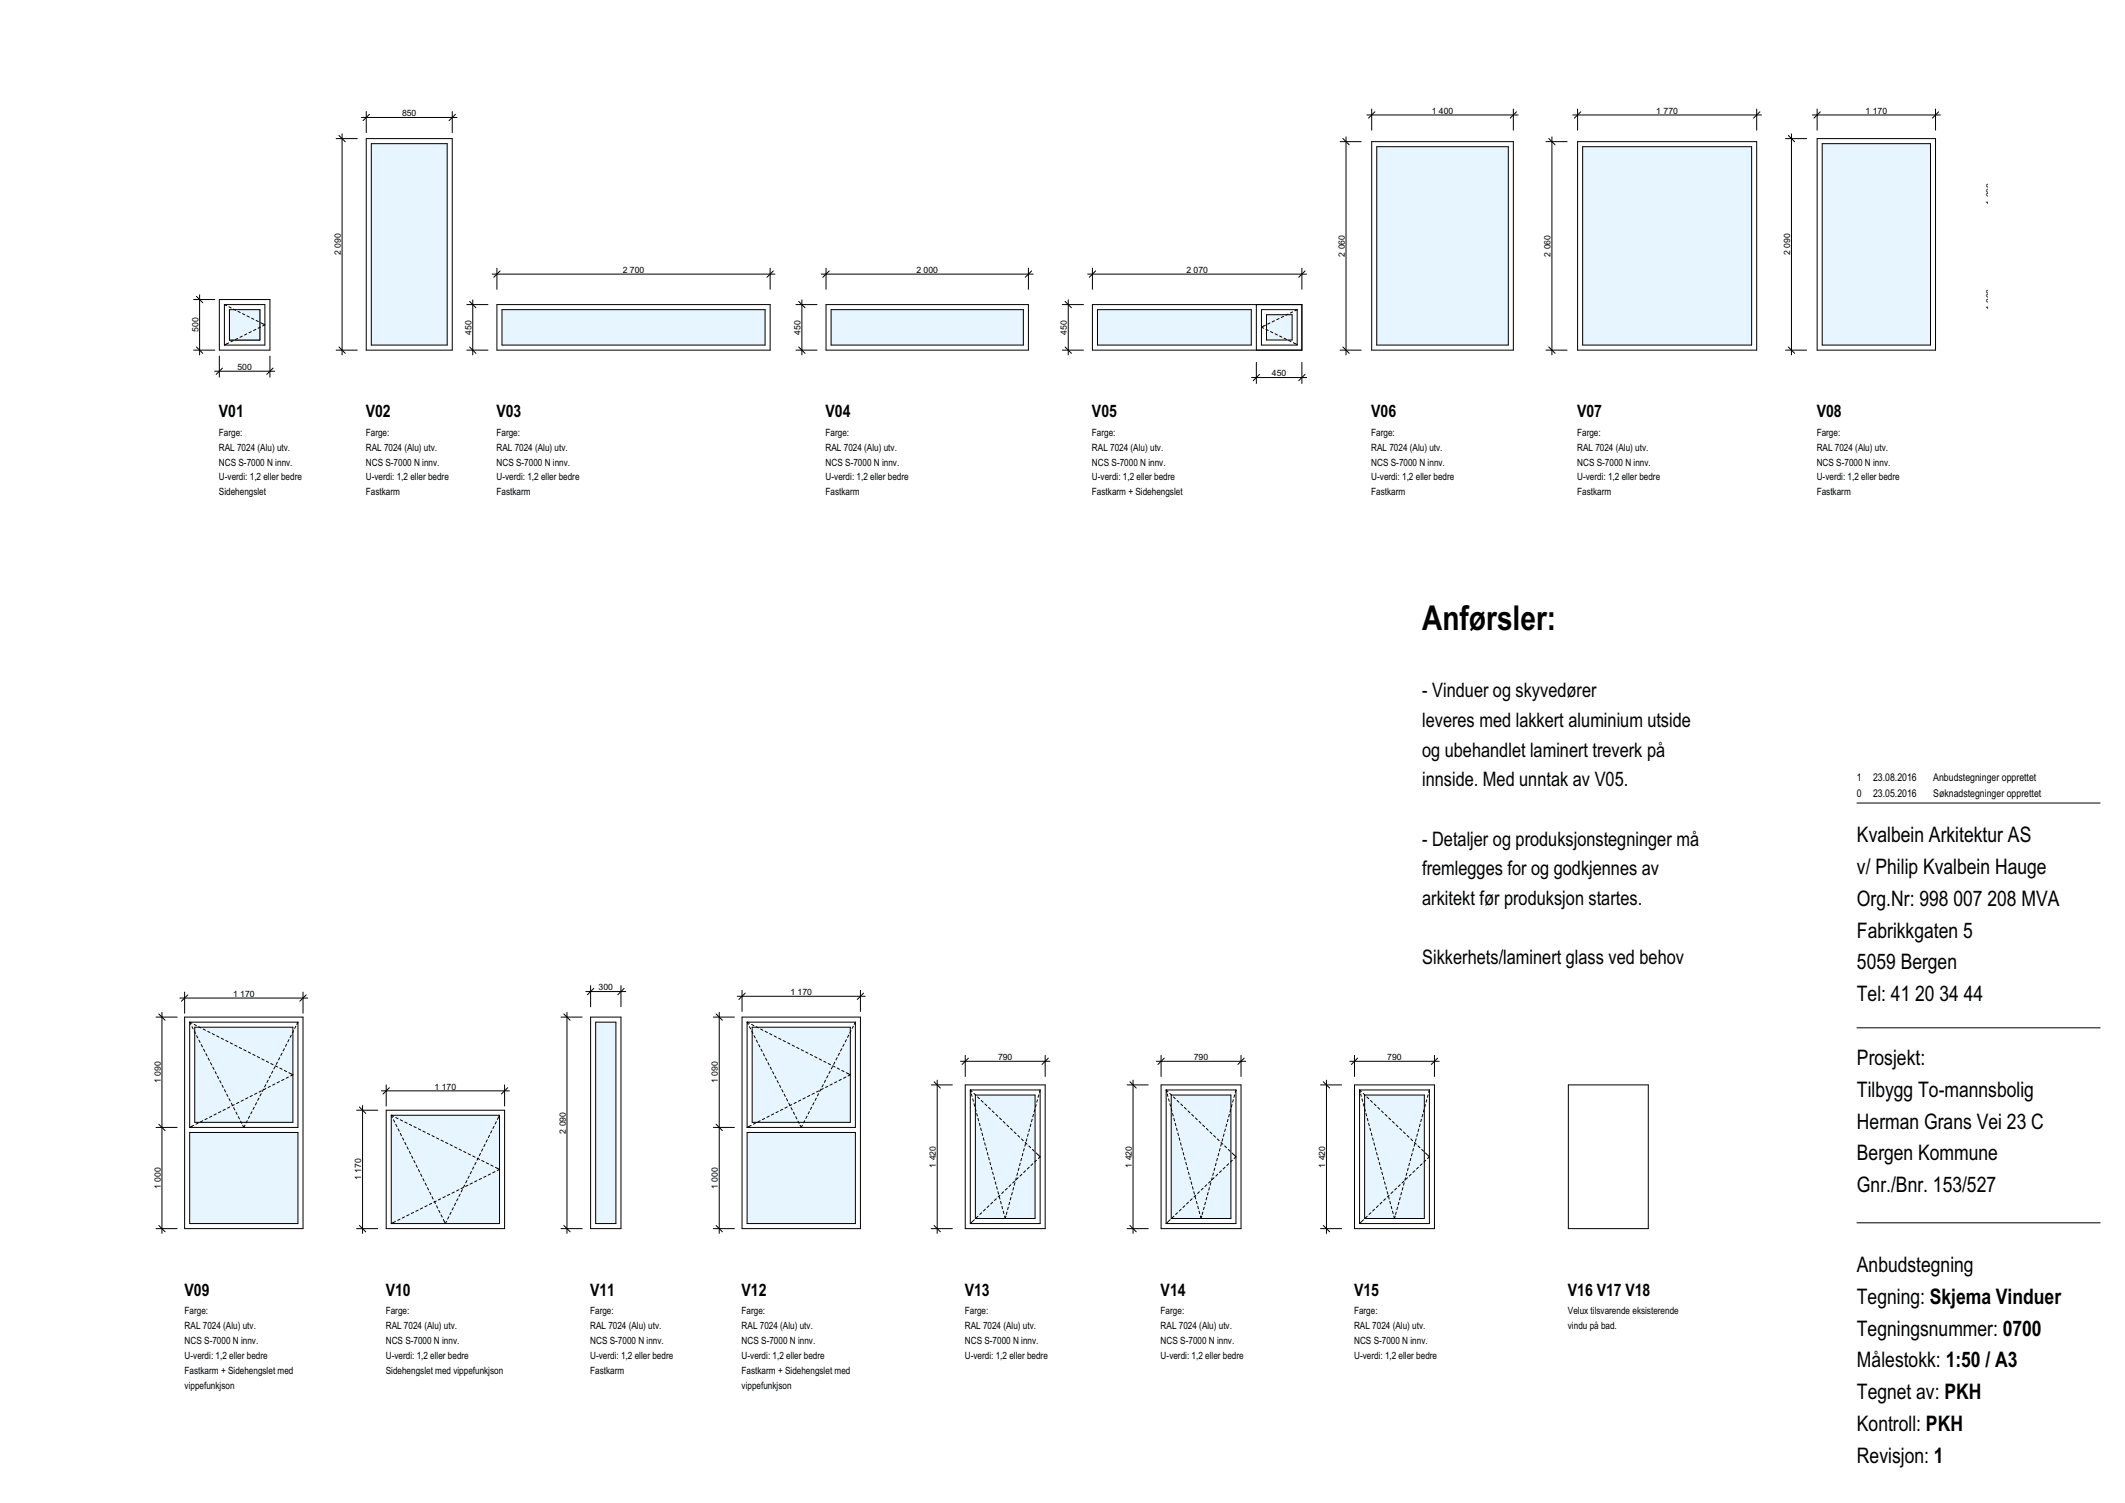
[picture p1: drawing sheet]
<svg xmlns="http://www.w3.org/2000/svg" width="420mm" height="297mm" viewBox="0 0 420 297" stroke-linecap="round" stroke-linejoin="round" font-family="sans-serif">
<path d="M72.4 27.4h17v41.8h-17zM43.4 59.2h10v10h-10zM367 158.7h48.1M367 203.1h48.1M367 241.6h48.1" fill="none" stroke="#000" stroke-width=".2"/>
<path d="M73.4 28.4h15v39.8h-15z" fill-rule="evenodd" fill="#e6f5ff"/>
<path d="M73.4 28.4h15v39.8h-15zM44.4 60.2h8v8h-8zM45.4 61.2h6v6h-6z" fill="none" stroke="#000" stroke-width=".2"/>
<path d="M45.4 61.2h6v6h-6z" fill-rule="evenodd" fill="#e6f5ff"/>
<path d="M45.4 61.2h6v6h-6zM98.2 60.2h54v9h-54z" fill="none" stroke="#000" stroke-width=".2"/>
<path d="M99.2 61.2h52v7h-52z" fill-rule="evenodd" fill="#e6f5ff"/>
<path d="M99.2 61.2h52v7h-52zM163.3 60.2h40v9h-40z" fill="none" stroke="#000" stroke-width=".2"/>
<path d="M164.3 61.2h38v7h-38z" fill-rule="evenodd" fill="#e6f5ff"/>
<path d="M164.3 61.2h38v7h-38zM215.9 60.2h41.4v9h-41.4z" fill="none" stroke="#000" stroke-width=".2"/>
<path d="M216.9 61.2h30.4v7h-30.4z" fill-rule="evenodd" fill="#e6f5ff"/>
<path d="M216.9 61.2h30.4v7h-30.4zM248.3 60.2h9v9h-9zM249.3 61.2h7.1v7h-7.1z" fill="none" stroke="#000" stroke-width=".2"/>
<path d="M250.3 62.2h5.1v5h-5.1z" fill-rule="evenodd" fill="#e6f5ff"/>
<path d="M271.1 28h28v41.2h-28zM250.3 62.2h5.1v5h-5.1z" fill="none" stroke="#000" stroke-width=".2"/>
<path d="M272.1 29h26v39.2h-26z" fill-rule="evenodd" fill="#e6f5ff"/>
<path d="M272.1 29h26v39.2h-26zM311.8 28h35.4v41.2h-35.4z" fill="none" stroke="#000" stroke-width=".2"/>
<path d="M312.8 29h33.4v39.2h-33.4z" fill-rule="evenodd" fill="#e6f5ff"/>
<path d="M312.8 29h33.4v39.2h-33.4zM359.2 27.4h23.4v41.8h-23.4z" fill="none" stroke="#000" stroke-width=".2"/>
<path d="M360.2 28.4h21.4v39.8h-21.4z" fill-rule="evenodd" fill="#e6f5ff"/>
<g fill="none" stroke="#000" stroke-width=".2">
<path d="M66.4 27.4h4.2M67 26.8l1.2 1.2M67.6 26.5v43.6M71.4 23.2h18.9M72.4 22v4.2M73 22.6l-1.2 1.2M89.4 22v4.2M90 22.6l-1.2 1.2M264.9 28h4.1M265.4 27.4l1.3 1.2M266 27.1v43M270.2 22.7h29.8"/>
<path d="M271.1 21.5v4.2M271.7 22.1l-1.2 1.2M299.1 21.5v4.2M299.7 22.1l-1.2 1.2M305.6 28h4.1M306.1 27.4l1.3 1.2M306.7 27.1v43M310.9 22.7h37.2M311.8 21.5v4.2M312.4 22.1l-1.2 1.2M347.2 21.5v4.2M347.8 22.1l-1.2 1.2"/>
<path d="M352.9 27.4h4.2M353.5 26.8l1.2 1.2M354.1 26.5v43.6M358.2 22.7h25.3M359.2 21.5v4.2M359.8 22.1l-1.3 1.2M360.2 28.4h21.4v39.8h-21.4zM382.6 21.5v4.2M383.2 22.1l-1.3 1.2M38.3 59.2h4.2M38.8 58.6l1.3 1.2M39.5 58.3v11.8"/>
<path d="M92.8 59.6l1.3 1.2M93.4 59.3v10.8M97.3 54.2h55.9M98.2 53v4.2M98.8 53.5l-1.2 1.3M152.2 53v4.2M152.8 53.5l-1.2 1.3M157.9 59.6l1.2 1.2M158.5 59.3v10.8M162.3 54.2h41.9M163.3 53v4.2M163.9 53.5l-1.3 1.3"/>
<path d="M203.3 53v4.2M203.9 53.5l-1.3 1.3M210.5 59.6l1.3 1.2M211.1 59.3v10.8M215 54.2h43.3M215.9 53v4.2M216.5 53.5l-1.2 1.3M257.3 53v4.2M257.9 53.5l-1.2 1.3M38.3 69.2h4.2M38.8 68.6l1.3 1.2M42.4 73.4h11.9"/>
<path d="M43.4 70.4v4.1M44 72.7l-1.3 1.3M44.4 60.2l.4 .2M45.2 67.8l-.8 .4M45.2 60.6l.5 .3M46.1 67.3l-.5 .2M46.1 61.1l.5 .2M47 66.9l-.5 .2M47 61.5l.5 .3M47.9 66.4l-.5 .2M47.9 62l.5 .2M48.8 66l-.5 .2"/>
<path d="M48.8 62.4l.5 .2M49.7 65.5l-.5 .3M49.7 62.9l.5 .2M50.6 65.1l-.5 .2M50.6 63.3l.5 .2M51.5 64.6l-.5 .3M51.5 63.8l.9 .4-.5 .2M53.4 70.4v4.1M54 72.7l-1.3 1.3M66.4 69.2h4.2M67 68.6l1.2 1.2M92.3 69.2h4.1"/>
<path d="M92.3 60.2h4.1M92.8 68.6l1.3 1.2M157.3 69.2h4.2M157.3 60.2h4.2M157.9 68.6l1.2 1.2M210 69.2h4.1M210 60.2h4.1M210.5 68.6l1.3 1.2M247.4 74.6h10.9M248.3 71.6v4.2M248.9 74l-1.2 1.2M250.1 64.3l-.8 .3 .5 .3"/>
<path d="M250.2 65.1l.5 .2M251 63.8l-.5 .2M251.1 65.5l.5 .2M251.9 63.4l-.5 .2M252 66l.5 .2M252.8 63l-.5 .2M252.9 66.4l.5 .2M253.7 62.5l-.5 .2M253.8 66.8l.5 .3M254.6 62.1l-.5 .2M254.7 67.3l.5 .2M255.5 61.6l-.5 .3"/>
<path d="M255.6 67.7l.8 .4M256.4 61.2l-.5 .2M257.3 71.6v4.2M257.9 74l-1.2 1.2M264.9 69.2h4.1M265.4 68.6l1.3 1.2M305.6 69.2h4.1M306.1 68.6l1.3 1.2M352.9 69.2h4.2M353.5 68.6l1.2 1.2M36.5 201h23.4v41.8h-23.4z"/>
</g>
<path d="M37.5 223.8h21.4v18h-21.4z" fill-rule="evenodd" fill="#e6f5ff"/>
<path d="M37.5 202h21.4v20.8h-21.4zM37.5 223.8h21.4v18h-21.4z" fill="none" stroke="#000" stroke-width=".2"/>
<path d="M38.5 203h19.4v18.8h-19.4z" fill-rule="evenodd" fill="#e6f5ff"/>
<path d="M38.5 203h19.4v18.8h-19.4zM76.3 219.4h23.4v23.4h-23.4z" fill="none" stroke="#000" stroke-width=".2"/>
<path d="M77.3 220.4h21.4v21.4h-21.4z" fill-rule="evenodd" fill="#e6f5ff"/>
<path d="M116.7 201h6v41.8h-6zM77.3 220.4h21.4v21.4h-21.4z" fill="none" stroke="#000" stroke-width=".2"/>
<path d="M117.7 202h4v39.8h-4z" fill-rule="evenodd" fill="#e6f5ff"/>
<path d="M117.7 202h4v39.8h-4zM146.7 201h23.4v41.8h-23.4z" fill="none" stroke="#000" stroke-width=".2"/>
<path d="M147.7 223.8h21.4v18h-21.4z" fill-rule="evenodd" fill="#e6f5ff"/>
<path d="M147.7 202h21.4v20.8h-21.4zM147.7 223.8h21.4v18h-21.4z" fill="none" stroke="#000" stroke-width=".2"/>
<path d="M148.7 203h19.4v18.8h-19.4z" fill-rule="evenodd" fill="#e6f5ff"/>
<path d="M148.7 203h19.4v18.8h-19.4zM190.8 214.4h15.8v28.4h-15.8zM191.8 215.4h13.8v26.4h-13.8z" fill="none" stroke="#000" stroke-width=".2"/>
<path d="M192.8 216.4h11.8v24.4h-11.8z" fill-rule="evenodd" fill="#e6f5ff"/>
<path d="M192.8 216.4h11.8v24.4h-11.8zM229.5 214.4h15.8v28.4h-15.8zM230.5 215.4h13.8v26.4h-13.8z" fill="none" stroke="#000" stroke-width=".2"/>
<path d="M231.5 216.4h11.8v24.4h-11.8z" fill-rule="evenodd" fill="#e6f5ff"/>
<path d="M231.5 216.4h11.8v24.4h-11.8zM267.7 214.4h15.8v28.4h-15.8zM268.7 215.4h13.8v26.4h-13.8z" fill="none" stroke="#000" stroke-width=".2"/>
<path d="M269.7 216.4h11.8v24.4h-11.8z" fill-rule="evenodd" fill="#e6f5ff"/>
<g fill="none" stroke="#000" stroke-width=".2">
<path d="M35.6 197.2h25.2M36.5 196v4.2M37.1 196.6l-1.2 1.2M59.9 196v4.2M60.5 196.6l-1.2 1.2M115.8 195.9h7.9M116.7 194.8v4.1M117.4 195.3l-1.3 1.3M122.7 194.8v4.1M123.4 195.3l-1.3 1.3M145.7 196.9h25.3M146.7 195.7v4.2"/>
<path d="M147.3 196.2l-1.3 1.3M170.1 195.7v4.2M170.7 196.2l-1.3 1.3M30.8 201h4.2M31.4 200.4l1.2 1.2M32 200v43.7M37.9 202.2l-.4-.2 .2 .4M37.9 202.9l.3 .4M38.4 202.4l.4 .3M38.4 203.8l.2 .4M38.9 204.7l.2 .4M39.3 202.9l.4 .2"/>
<path d="M39.3 205.5l.2 .5M39.8 206.4l.2 .5M40.2 203.3l.4 .3M40.2 207.3l.3 .5M40.7 208.2l.2 .5M41.1 203.8l.4 .2M41.1 209.1l.3 .4M41.6 210l.2 .4M41.9 204.3l.5 .2M42.1 210.9l.2 .4M42.5 211.8l.3 .4M42.8 204.7l.5 .2"/>
<path d="M43 212.7l.2 .4M43.4 213.5l.3 .5M43.6 219.7l-.4 .2M43.7 205.2l.5 .2M43.9 214.4l.2 .5M44.4 215.3l.2 .5M44.5 219.2l-.4 .2M44.6 205.6l.5 .2M44.8 216.2l.2 .5M45.3 217.1l.2 .4M45.4 218.7l-.4 .3M45.5 206.1l.5 .2"/>
<path d="M45.7 218l.3 .4M46.2 218.9l.2 .4M46.3 218.3l-.4 .2M46.4 206.5l.4 .3M46.6 219.8l.3 .4M47.2 217.8l-.4 .3M47.3 207l.4 .2M48.1 217.4l-.5 .2M48.2 207.4l.4 .3M49 216.9l-.5 .3M49.1 207.9l.4 .2M49.8 219.7l-.2 .4"/>
<path d="M49.9 216.5l-.5 .2M50 208.3l.4 .3M50.2 218.8l-.2 .4M50.7 217.9l-.2 .4M50.8 216l-.5 .2M50.9 208.8l.4 .2M51.2 217l-.3 .4M51.6 216.1l-.2 .5M51.7 215.6l-.5 .2M51.7 209.3l.5 .2M52.1 215.2l-.3 .5M52.5 214.3l-.2 .5"/>
<path d="M52.5 215.1l-.4 .2M52.6 209.7l.5 .2M53 213.4l-.2 .5M53.4 214.7l-.4 .2M53.5 212.6l-.3 .4M53.5 210.2l.5 .2M53.9 211.7l-.2 .4M54.3 214.2l-.4 .2M54.4 210.8l-.3 .4M54.4 210.6l.5 .2M54.8 209.9l-.2 .4M55.2 213.7l-.4 .3"/>
<path d="M55.3 209l-.2 .4M55.3 211.1l.5 .2M55.7 208.1l-.2 .5M56.1 213.3l-.4 .2M56.2 207.2l-.2 .5M56.2 211.5l.4 .2M56.7 206.3l-.3 .5M57 212.8l-.4 .3M57.1 212l.8 .4-.5 .2M57.1 205.4l-.2 .5M57.6 204.6l-.3 .4M58 203.7l-.2 .4"/>
<path d="M58.5 202.8l-.2 .4M58.9 202l-.2 .4M70.5 219.4h4.2M71 218.8l1.3 1.2M71.7 218.4v25.3M75.4 215.6h25.3M76.3 214.4v4.2M77 214.9l-1.3 1.3M99.7 214.4v4.2M100.4 214.9l-1.3 1.3M110.9 201h4.2M111.4 200.4l1.3 1.2"/>
<path d="M112.1 200v43.7M141 201h4.2M141.5 200.4l1.3 1.2M142.2 200v43.7M148.1 202.2l-.4-.2 .2 .4M148.1 202.9l.2 .4M148.6 202.4l.4 .3M148.6 203.8l.2 .4M149 204.7l.3 .4M149.4 202.9l.5 .2M149.5 205.5l.2 .5M150 206.4l.2 .5"/>
<path d="M150.3 203.3l.5 .3M150.4 207.3l.2 .5M150.9 208.2l.2 .5M151.2 203.8l.5 .2M151.3 209.1l.3 .4M151.8 210l.2 .4M152.1 204.3l.5 .2M152.2 210.9l.3 .4M152.7 211.8l.2 .4M153 204.7l.5 .2M153.2 212.7l.2 .4M153.6 213.5l.2 .5"/>
<path d="M153.8 219.7l-.4 .2M153.9 205.2l.4 .2M154.1 214.4l.2 .5M154.5 215.3l.3 .5M154.7 219.2l-.4 .2M154.8 205.6l.4 .2M155 216.2l.2 .5M155.4 217.1l.3 .4M155.6 218.7l-.5 .3M155.7 206.1l.4 .2M155.9 218l.2 .4M156.4 218.9l.2 .4"/>
<path d="M156.5 218.3l-.5 .2M156.6 206.5l.4 .3M156.8 219.8l.2 .4M157.4 217.8l-.5 .3M157.5 207l.4 .2M158.3 217.4l-.5 .2M158.4 207.4l.4 .3M159.2 216.9l-.5 .3M159.2 207.9l.5 .2M160 219.7l-.3 .4M160 216.5l-.4 .2M160.1 208.3l.5 .3"/>
<path d="M160.4 218.8l-.2 .4M160.9 217.9l-.2 .4M160.9 216l-.4 .2M161 208.8l.5 .2M161.3 217l-.2 .4M161.8 216.1l-.2 .5M161.8 215.6l-.4 .2M161.9 209.3l.5 .2M162.3 215.2l-.3 .5M162.7 214.3l-.2 .5M162.7 215.1l-.4 .2M162.8 209.7l.5 .2"/>
<path d="M163.2 213.4l-.3 .5M163.6 214.7l-.4 .2M163.6 212.6l-.2 .4M163.7 210.2l.4 .2M164.1 211.7l-.2 .4M164.5 214.2l-.4 .2M164.5 210.8l-.2 .4M164.6 210.6l.4 .2M165 209.9l-.2 .4M165.4 213.7l-.5 .3M165.5 209l-.3 .4M165.5 211.1l.4 .2"/>
<path d="M165.9 208.1l-.2 .5M166.3 213.3l-.5 .2M166.4 207.2l-.3 .5M166.4 211.5l.4 .2M166.8 206.3l-.2 .5M167.2 212.8l-.5 .3M167.3 212l.8 .4-.5 .2M167.3 205.4l-.2 .5M167.7 204.6l-.2 .4M168.2 203.7l-.2 .4M168.7 202.8l-.3 .4M169.1 202l-.3 .4"/>
<path d="M184.1 214.4h4.1M184.6 213.8l1.3 1.2M185.2 213.4v30.3M189.8 209.7h17.7M190.8 208.5v4.2M191.4 209.1l-1.2 1.2M192 216.2l.1 .5M192.1 215.7l-.3-.3 .1 .5M192.3 217.1l.1 .5M192.5 216.1l.4 .3M192.5 218.1l.1 .5M192.8 219.1l.1 .5"/>
<path d="M193.2 216.8l.4 .3M193.9 217.5l.4 .3M194.7 218.1l.3 .4M195.4 218.8l.4 .4M196.1 219.5l.4 .4M204.5 219.2l-.1 .5M204.8 218.3l-.1 .5M205.1 217.3l-.2 .5M205.3 216.3l-.1 .5M205.6 215.4l-.2 .5M206.6 208.5v4.2M207.2 209.1l-1.2 1.2"/>
<path d="M222.8 214.4h4.1M223.3 213.8l1.3 1.2M223.9 213.4v30.3M228.5 209.7h17.7M229.5 208.5v4.2M230.1 209.1l-1.2 1.2M230.7 216.2l.1 .5M230.8 215.7l-.3-.3 .1 .5M231 217.1l.1 .5M231.2 216.1l.4 .3M231.2 218.1l.2 .5M231.5 219.1l.1 .5"/>
<path d="M231.9 216.8l.4 .3M232.7 217.5l.3 .3M233.4 218.1l.3 .4M234.1 218.8l.4 .4M234.8 219.5l.4 .4M243.2 219.2l-.1 .5M243.5 218.3l-.1 .5M243.8 217.3l-.2 .5M244 216.3l-.1 .5M244.3 215.4l-.1 .5M245.3 208.5v4.2M245.9 209.1l-1.2 1.2"/>
<path d="M261 214.4h4.2M261.5 213.8l1.3 1.2M262.2 213.4v30.3M266.8 209.7h17.7M267.7 208.5v4.2M268.3 209.1l-1.2 1.2M268.9 216.2l.2 .5M269.1 215.7l-.4-.3 .1 .5M269.2 217.1l.1 .5M269.4 216.1l.4 .3M269.5 218.1l.1 .5M269.7 216.4h11.8v24.4h-11.8z"/>
<path d="M269.7 219.1l.1 .5M270.2 216.8l.3 .3M270.9 217.5l.3 .3M271.6 218.1l.4 .4M272.3 218.8l.4 .4M273.1 219.5l.3 .4M281.5 219.2l-.2 .5M281.7 218.3l-.1 .5M282 217.3l-.1 .5M282.3 216.3l-.2 .5M282.5 215.4l-.1 .5M283.5 208.5v4.2"/>
<path d="M284.1 209.1l-1.2 1.2M310 214.4h15.8v28.4h-15.8zM30.8 222.8h4.2M31.4 222.2l1.2 1.2M38.3 222.4l-.8 .4M39.2 221.9l-.5 .2M40.1 221.5l-.5 .2M41 221l-.5 .2M41.9 220.6l-.5 .2M42.7 220.1l-.4 .2M47.1 220.7l.2 .4M47.6 221.5l.2 .5"/>
<path d="M48 222.3l.2 .5 .2-.5M48.9 221.4l-.3 .5M49.3 220.6l-.2 .4M77.8 220.6l-.5-.2 .3 .4M77.8 221.3l.2 .4M78.2 222.2l.2 .4M78.2 220.8l.5 .3M78.7 223.1l.2 .4M79.1 224l.2 .4M79.1 221.3l.5 .2M79.6 224.9l.2 .4M80 225.8l.2 .4"/>
<path d="M80 221.7l.5 .2M80.5 226.6l.2 .5M80.9 227.5l.2 .5M80.9 222.2l.5 .2M81.4 228.4l.2 .5M81.7 239.6l-.4 .2M81.8 229.3l.2 .5M81.8 222.6l.4 .2M82.2 230.2l.3 .5M82.6 239.1l-.4 .3M82.7 231.1l.2 .5M82.7 223.1l.4 .2"/>
<path d="M83.1 232l.3 .5M83.5 238.7l-.4 .2M83.6 232.9l.2 .5M83.6 223.5l.4 .2M84 233.8l.3 .4M84.4 238.2l-.4 .3M84.5 234.7l.2 .4M84.5 224l.4 .2M84.9 235.6l.3 .4M85.3 237.8l-.4 .2M85.4 236.5l.2 .4M85.4 224.4l.4 .2"/>
<path d="M85.8 237.4l.3 .4M86.2 237.3l-.4 .3M86.3 238.3l.2 .4M86.3 224.9l.4 .2M86.7 239.2l.2 .4M87.1 236.9l-.4 .2M87.2 225.3l.4 .2M88 236.5l-.4 .2M88.1 225.8l.4 .2M88.9 236l-.5 .2M89 226.2l.4 .2M89.1 239.5l-.2 .5"/>
<path d="M89.6 238.7l-.2 .4M89.8 235.6l-.5 .2M89.9 226.6l.4 .3M90 237.8l-.2 .4M90.5 236.9l-.2 .4M90.7 235.1l-.5 .2M90.7 227.1l.5 .2M90.9 236l-.2 .4M91.4 235.1l-.2 .4M91.6 234.7l-.5 .2M91.6 227.5l.5 .3M91.8 234.2l-.2 .4"/>
<path d="M92.3 233.3l-.2 .4M92.5 234.2l-.5 .2M92.5 228l.5 .2M92.7 232.4l-.2 .4M93.2 231.5l-.3 .4M93.4 233.8l-.5 .2M93.4 228.4l.5 .3M93.6 230.6l-.2 .5M94.1 229.7l-.3 .5M94.3 233.3l-.5 .2M94.3 228.9l.5 .2M94.5 228.8l-.2 .5"/>
<path d="M95 227.9l-.3 .5M95.2 232.9l-.5 .2M95.2 229.3l.5 .3M95.4 227l-.2 .5M95.9 226.1l-.3 .5M96 232.4l-.4 .2M96.1 229.8l.5 .2M96.3 225.2l-.2 .5M96.8 224.3l-.3 .5M96.9 232l-.4 .2M97 230.2l.5 .2M97.2 223.4l-.2 .5"/>
<path d="M97.6 222.6l-.2 .4M97.8 231.5l-.4 .3M97.9 230.7l.8 .4-.4 .2M98.1 221.7l-.2 .4M98.7 220.4l-.4 .8M141 222.8h4.2M141.5 222.2l1.3 1.2M148.5 222.4l-.8 .4M149.4 221.9l-.5 .2M150.2 221.5l-.4 .2M151.1 221l-.4 .2M152 220.6l-.4 .2"/>
<path d="M152.9 220.1l-.4 .2M157.3 220.7l.2 .4M157.7 221.5l.3 .5M158.1 222.3l.3 .5 .2-.5M159 221.4l-.2 .5M159.5 220.6l-.2 .4M193 220l.2 .5M193.3 221l.1 .5M193.6 222l.1 .4M193.8 222.9l.2 .5M194 239.6l-.3 .4M194.1 223.9l.1 .5"/>
<path d="M194.4 224.9l.1 .4M194.6 225.8l.1 .5M194.7 239l-.3 .3M194.9 226.8l.1 .5M195.1 227.8l.2 .4M195.4 228.7l.1 .5M195.5 238.3l-.4 .3M195.7 229.7l.1 .5M195.9 230.7l.2 .4M196.2 237.6l-.4 .3M196.2 231.6l.1 .5M196.4 232.6l.2 .5"/>
<path d="M196.7 233.5l.1 .5M196.8 220.2l.4 .4M196.9 236.9l-.4 .3M197 234.5l.1 .5M197.2 235.5l.2 .5M197.5 236.4l.1 .5M197.6 220.9l.3 .4M197.6 236.2l-.3 .3M197.8 237.4l.1 .5M198 238.4l.2 .5M198.3 221.6l.3 .4M198.3 239.3l.1 .5"/>
<path d="M198.4 235.5l-.4 .3M199 222.3l.4 .3M199 239.5l-.1 .5M199.1 234.8l-.4 .4M199.3 238.5l-.1 .5M199.5 237.6l-.1 .5M199.7 223l.4 .3M199.8 234.1l-.4 .4M199.8 236.6l-.1 .5M200.1 235.6l-.2 .5M200.3 234.7l-.1 .5M200.4 223.7l.4 .3"/>
<path d="M200.5 233.4l-.3 .4M200.6 233.7l-.1 .5M200.9 232.8l-.2 .4M201.1 231.8l-.1 .5M201.2 224.4l.3 .3M201.2 232.7l-.3 .4M201.4 230.8l-.1 .5M201.6 229.9l-.1 .4M201.9 225.1l.4 .3M201.9 228.9l-.1 .5M202 232l-.4 .4M202.2 227.9l-.2 .5"/>
<path d="M202.4 227l-.1 .4M202.6 225.8l.4 .3M202.7 231.3l-.4 .4M202.7 226l-.1 .5M203 225l-.2 .5M203.2 224.1l-.1 .5M203.3 226.4l.4 .4M203.4 230.7l-.4 .3M203.5 223.1l-.2 .5M203.7 222.1l-.1 .5M204 221.2l-.1 .5M204.1 227.1l.3 .4"/>
<path d="M204.1 230l-.3 .3M204.3 220.2l-.2 .5M204.8 227.8l.3 .4M204.9 229.3l-.4 .3M205.2 228.2l.4 .4-.4 .3M231.8 220l.1 .5M232 221l.1 .5M232.3 222l.1 .4M232.5 222.9l.2 .5M232.7 239.6l-.3 .4M232.8 223.9l.1 .5M233.1 224.9l.1 .4"/>
<path d="M233.3 225.8l.2 .5M233.4 239l-.3 .3M233.6 226.8l.1 .5M233.8 227.8l.2 .4M234.1 228.7l.1 .5M234.2 238.3l-.4 .3M234.4 229.7l.1 .5M234.6 230.7l.2 .4M234.9 237.6l-.4 .3M234.9 231.6l.1 .5M235.2 232.6l.1 .5M235.4 233.5l.2 .5"/>
<path d="M235.5 220.2l.4 .4M235.6 236.9l-.3 .3M235.7 234.5l.1 .5M235.9 235.5l.2 .5M236.2 236.4l.1 .5M236.3 220.9l.3 .4M236.3 236.2l-.3 .3M236.5 237.4l.1 .5M236.7 238.4l.2 .5M237 221.6l.4 .4M237 239.3l.1 .5M237.1 235.5l-.4 .3"/>
<path d="M237.7 222.3l.4 .3M237.7 239.5l-.1 .5M237.8 234.8l-.4 .4M238 238.5l-.1 .5M238.3 237.6l-.2 .5M238.4 223l.4 .3M238.5 234.1l-.4 .4M238.5 236.6l-.1 .5M238.8 235.6l-.1 .5M239 234.7l-.1 .5M239.2 223.7l.3 .3M239.2 233.4l-.3 .4"/>
<path d="M239.3 233.7l-.1 .5M239.6 232.8l-.2 .4M239.8 231.8l-.1 .5M239.9 224.4l.3 .3M240 232.7l-.4 .4M240.1 230.8l-.1 .5M240.4 229.9l-.2 .4M240.6 225.1l.4 .3M240.6 228.9l-.1 .5M240.7 232l-.4 .4M240.9 227.9l-.2 .5M241.1 227l-.1 .4"/>
<path d="M241.3 225.8l.4 .3M241.4 231.3l-.4 .4M241.4 226l-.1 .5M241.7 225l-.2 .5M241.9 224.1l-.1 .5M242 226.4l.4 .4M242.1 230.7l-.3 .3M242.2 223.1l-.1 .5M242.5 222.1l-.2 .5M242.7 221.2l-.1 .5M242.8 227.1l.3 .4M242.8 230l-.3 .3"/>
<path d="M243 220.2l-.2 .5M243.5 227.8l.4 .4M243.6 229.3l-.4 .3M243.9 228.2l.4 .4-.4 .3M270 220l.1 .5M270.2 221l.2 .5M270.5 222l.1 .4M270.8 222.9l.1 .5M271 239.6l-.4 .4M271 223.9l.2 .5M271.3 224.9l.1 .4M271.6 225.8l.1 .5"/>
<path d="M271.7 239l-.4 .3M271.8 226.8l.1 .5M272.1 227.8l.1 .4M272.3 228.7l.2 .5M272.4 238.3l-.4 .3M272.6 229.7l.1 .5M272.9 230.7l.1 .4M273.1 237.6l-.3 .3M273.1 231.6l.2 .5M273.4 232.6l.1 .5M273.6 233.5l.2 .5M273.8 220.2l.3 .4"/>
<path d="M273.8 236.9l-.3 .3M273.9 234.5l.1 .5M274.2 235.5l.1 .5M274.4 236.4l.2 .5M274.5 220.9l.4 .4M274.6 236.2l-.4 .3M274.7 237.4l.1 .5M275 238.4l.1 .5M275.2 221.6l.4 .4M275.2 239.3l.2 .5M275.3 235.5l-.4 .3M275.9 222.3l.4 .3"/>
<path d="M276 239.5l-.2 .5M276 234.8l-.4 .4M276.2 238.5l-.1 .5M276.5 237.6l-.1 .5M276.7 223l.3 .3M276.7 234.1l-.3 .4M276.7 236.6l-.1 .5M277 235.6l-.1 .5M277.3 234.7l-.2 .5M277.4 223.7l.3 .3M277.5 233.4l-.4 .4M277.5 233.7l-.1 .5"/>
<path d="M277.8 232.8l-.1 .4M278.1 231.8l-.2 .5M278.1 224.4l.4 .3M278.2 232.7l-.4 .4M278.3 230.8l-.1 .5M278.6 229.9l-.1 .4M278.8 225.1l.4 .3M278.8 228.9l-.1 .5M278.9 232l-.4 .4M279.1 227.9l-.1 .5M279.4 227l-.2 .4M279.6 225.8l.3 .3"/>
<path d="M279.6 231.3l-.3 .4M279.6 226l-.1 .5M279.9 225l-.1 .5M280.2 224.1l-.2 .5M280.3 226.4l.3 .4M280.3 230.7l-.3 .3M280.4 223.1l-.1 .5M280.7 222.1l-.2 .5M280.9 221.2l-.1 .5M281 227.1l.4 .4M281.1 230l-.4 .3M281.2 220.2l-.1 .5"/>
<path d="M281.7 227.8l.4 .4M281.8 229.3l-.4 .3M282.2 228.2l.3 .4-.3 .3M30.8 242.8h4.2M31.4 242.2l1.2 1.2M70.5 242.8h4.2M71 242.2l1.3 1.2M78.2 241.4l-.9 .4M79.1 240.9l-.5 .2M79.9 240.5l-.4 .2M80.8 240l-.4 .3M87.2 240.1l.2 .4"/>
<path d="M87.6 241l.4 .8 .3-.5M88.7 240.4l-.2 .5M110.9 242.8h4.2M111.4 242.2l1.3 1.2M141 242.8h4.2M141.5 242.2l1.3 1.2M184.1 242.8h4.1M184.6 242.2l1.3 1.2M192.1 241.4l-.3 .4M192.6 241l-.4 .4M193.3 240.3l-.4 .4M198.5 240.3l.2 .5 .1-.5"/>
<path d="M222.8 242.8h4.1M223.3 242.2l1.3 1.2M230.8 241.4l-.3 .4M231.3 241l-.4 .4M232 240.3l-.4 .4M237.3 240.3l.1 .5 .1-.5M261 242.8h4.2M261.5 242.2l1.3 1.2M269.1 241.4l-.4 .4M269.5 241l-.4 .4M270.2 240.3l-.3 .4M275.5 240.3l.1 .5 .1-.5"/>
</g>
<path d="M276.1 113.1h66.2v84.6h-66.2z" fill="none" stroke="#fff" stroke-width=".2"/>
<text font-size="6.8" x="281.1" y="124.5">Anførsler:</text>
<g font-size="4.2">
<text x="367" y="166.4">Kvalbein Arkitektur AS</text>
<text x="367" y="172.7">v/ Philip Kvalbein Hauge</text>
<text x="367" y="179">Org.Nr: 998 007 208 MVA</text>
<text x="367" y="185.3">Fabrikkgaten 5</text>
<text x="367" y="191.6">5059 Bergen</text>
<text x="367" y="197.9">Tel: 41 20 34 44</text>
<text x="367" y="210.4">Prosjekt:</text>
<text x="367" y="216.7">Tilbygg To-mannsbolig</text>
<text x="367" y="223">Herman Grans Vei 23 C</text>
<text x="367" y="229.3">Bergen Kommune</text>
<text x="367" y="235.6">Gnr./Bnr. 153/527</text>
<text x="367" y="251.4">Anbudstegning</text>
<text x="367" y="257.6">Tegning: Skjema Vinduer</text>
<text x="367" y="263.9">Tegningsnummer: 0700</text>
<text x="367" y="270.2">Målestokk: 1:50 / A3</text>
<text x="367" y="276.5">Tegnet av: PKH</text>
<text x="367" y="282.8">Kontroll: PKH</text>
<text x="367" y="289.1">Revisjon: 1</text>
</g>
<g font-size="4">
<text x="281.1" y="137.8">- Vinduer og skyvedører</text>
<text x="281.1" y="143.6">leveres med lakkert aluminium utside</text>
<text x="281.1" y="149.5">og ubehandlet laminert treverk på</text>
<text x="281.1" y="155.4">innside. Med unntak av V05.</text>
<text x="281.1" y="167.1">- Detaljer og produksjonstegninger må</text>
<text x="281.1" y="173">fremlegges for og godkjennes av</text>
<text x="281.1" y="178.8">arkitekt før produksjon startes.</text>
<text x="281.1" y="190.6">Sikkerhets/laminert glass ved behov</text>
</g>
<g font-size="3.4">
<text x="43.3" y="82.4">V01</text>
<text x="72.3" y="82.4">V02</text>
<text x="98.1" y="82.4">V03</text>
<text x="163.2" y="82.4">V04</text>
<text x="215.8" y="82.4">V05</text>
<text x="271" y="82.4">V06</text>
<text x="311.7" y="82.4">V07</text>
<text x="359.1" y="82.4">V08</text>
<text x="36.5" y="256">V09</text>
<text x="76.2" y="256">V10</text>
<text x="116.6" y="256">V11</text>
<text x="146.6" y="256">V12</text>
<text x="190.7" y="256">V13</text>
<text x="229.4" y="256">V14</text>
<text x="267.6" y="256">V15</text>
<text x="309.9" y="256">V16 V17 V18</text>
</g>
<g font-size="2.1">
<text x="367" y="154.4">1</text>
<text x="370.2" y="154.4">23.08.2016</text>
<text x="382.1" y="154.4">Anbudstegninger opprettet</text>
<text x="367" y="157.5">0</text>
<text x="370.2" y="157.5">23.05.2016</text>
<text x="382.1" y="157.5">Søknadstegninger opprettet</text>
</g>
<g font-size="2">
<text x="43.3" y="86.1">Farge:</text>
<text x="43.3" y="89.1">RAL 7024 (Alu) utv.</text>
<text x="72.3" y="86.1">Farge:</text>
<text x="72.3" y="89.1">RAL 7024 (Alu) utv.</text>
<text x="98.1" y="86.1">Farge:</text>
<text x="98.1" y="89.1">RAL 7024 (Alu) utv.</text>
<text x="163.2" y="86.1">Farge:</text>
<text x="163.2" y="89.1">RAL 7024 (Alu) utv.</text>
<text x="215.8" y="86.1">Farge:</text>
<text x="215.8" y="89.1">RAL 7024 (Alu) utv.</text>
<text x="271" y="86.1">Farge:</text>
<text x="271" y="89.1">RAL 7024 (Alu) utv.</text>
<text x="311.7" y="86.1">Farge:</text>
<text x="311.7" y="89.1">RAL 7024 (Alu) utv.</text>
<text x="359.1" y="86.1">Farge:</text>
<text x="359.1" y="89.1">RAL 7024 (Alu) utv.</text>
<text x="43.3" y="92">NCS S-7000 N innv.</text>
<text x="43.3" y="94.9">U-verdi: 1,2 eller bedre</text>
<text x="72.3" y="92">NCS S-7000 N innv.</text>
<text x="72.3" y="94.9">U-verdi: 1,2 eller bedre</text>
<text x="98.1" y="92">NCS S-7000 N innv.</text>
<text x="98.1" y="94.9">U-verdi: 1,2 eller bedre</text>
<text x="163.2" y="92">NCS S-7000 N innv.</text>
<text x="163.2" y="94.9">U-verdi: 1,2 eller bedre</text>
<text x="215.8" y="92">NCS S-7000 N innv.</text>
<text x="215.8" y="94.9">U-verdi: 1,2 eller bedre</text>
<text x="271" y="92">NCS S-7000 N innv.</text>
<text x="271" y="94.9">U-verdi: 1,2 eller bedre</text>
<text x="311.7" y="92">NCS S-7000 N innv.</text>
<text x="311.7" y="94.9">U-verdi: 1,2 eller bedre</text>
<text x="359.1" y="92">NCS S-7000 N innv.</text>
<text x="359.1" y="94.9">U-verdi: 1,2 eller bedre</text>
<text x="43.3" y="97.9">Sidehengslet</text>
<text x="72.3" y="97.9">Fastkarm</text>
<text x="98.1" y="97.9">Fastkarm</text>
<text x="163.2" y="97.9">Fastkarm</text>
<text x="215.8" y="97.9">Fastkarm + Sidehengslet</text>
<text x="271" y="97.9">Fastkarm</text>
<text x="311.7" y="97.9">Fastkarm</text>
<text x="359.1" y="97.9">Fastkarm</text>
<text x="36.5" y="259.7">Farge:</text>
<text x="36.5" y="262.7">RAL 7024 (Alu) utv.</text>
<text x="76.2" y="259.7">Farge:</text>
<text x="76.2" y="262.7">RAL 7024 (Alu) utv.</text>
<text x="116.6" y="259.7">Farge:</text>
<text x="116.6" y="262.7">RAL 7024 (Alu) utv.</text>
<text x="146.6" y="259.7">Farge:</text>
<text x="146.6" y="262.7">RAL 7024 (Alu) utv.</text>
<text x="190.7" y="259.7">Farge:</text>
<text x="190.7" y="262.7">RAL 7024 (Alu) utv.</text>
<text x="229.4" y="259.7">Farge:</text>
<text x="229.4" y="262.7">RAL 7024 (Alu) utv.</text>
<text x="267.6" y="259.7">Farge:</text>
<text x="267.6" y="262.7">RAL 7024 (Alu) utv.</text>
<text x="309.9" y="259.7">Velux tilsvarende eksisterende</text>
<text x="309.9" y="262.7">vindu på bad.</text>
<text x="36.5" y="265.6">NCS S-7000 N innv.</text>
<text x="36.5" y="268.5">U-verdi: 1,2 eller bedre</text>
<text x="76.2" y="265.6">NCS S-7000 N innv.</text>
<text x="76.2" y="268.5">U-verdi: 1,2 eller bedre</text>
<text x="116.6" y="265.6">NCS S-7000 N innv.</text>
<text x="116.6" y="268.5">U-verdi: 1,2 eller bedre</text>
<text x="146.6" y="265.6">NCS S-7000 N innv.</text>
<text x="146.6" y="268.5">U-verdi: 1,2 eller bedre</text>
<text x="190.7" y="265.6">NCS S-7000 N innv.</text>
<text x="190.7" y="268.5">U-verdi: 1,2 eller bedre</text>
<text x="229.4" y="265.6">NCS S-7000 N innv.</text>
<text x="229.4" y="268.5">U-verdi: 1,2 eller bedre</text>
<text x="267.6" y="265.6">NCS S-7000 N innv.</text>
<text x="267.6" y="268.5">U-verdi: 1,2 eller bedre</text>
<text x="36.5" y="271.5">Fastkarm + Sidehengslet med</text>
<text x="36.5" y="274.4">vippefunkjson</text>
<text x="76.2" y="271.5">Sidehengslet med vippefunkjson</text>
<text x="116.6" y="271.5">Fastkarm</text>
<text x="146.6" y="271.5">Fastkarm + Sidehengslet med</text>
<text x="146.6" y="274.4">vippefunkjson</text>
</g>
<g font-size="1.7">
<text x="79.5" y="23">850</text>
<text x="283" y="22.5">1 400</text>
<text x="327.4" y="22.5">1 770</text>
<text x="368.7" y="22.5">1 170</text>
<text x="393.8" y="40.4" transform="rotate(-90 393.8 40.4)">1 090</text>
<text x="67.4" y="50.4" transform="rotate(-90 67.4 50.4)">2 090</text>
<text x="123.1" y="53.9">2 700</text>
<text x="181.1" y="53.9">2 000</text>
<text x="234.5" y="53.9">2 070</text>
<text x="265.8" y="50.7" transform="rotate(-90 265.8 50.7)">2 060</text>
<text x="306.5" y="50.7" transform="rotate(-90 306.5 50.7)">2 060</text>
<text x="353.8" y="50.4" transform="rotate(-90 353.8 50.4)">2 090</text>
<text x="39.2" y="65.6" transform="rotate(-90 39.2 65.6)">500</text>
<text x="393.8" y="61.3" transform="rotate(-90 393.8 61.3)">1 000</text>
<text x="93.2" y="66.1" transform="rotate(-90 93.2 66.1)">450</text>
<text x="158.2" y="66.1" transform="rotate(-90 158.2 66.1)">450</text>
<text x="210.9" y="66.1" transform="rotate(-90 210.9 66.1)">450</text>
<text x="46.9" y="73.1">500</text>
<text x="251.4" y="74.4">450</text>
<text x="46.1" y="197">1 170</text>
<text x="118.3" y="195.7">300</text>
<text x="156.2" y="196.6">1 170</text>
<text x="197.3" y="209.5">790</text>
<text x="236" y="209.5">790</text>
<text x="274.2" y="209.5">790</text>
<text x="31.8" y="214" transform="rotate(-90 31.8 214)">1 090</text>
<text x="85.9" y="215.3">1 170</text>
<text x="141.9" y="214" transform="rotate(-90 141.9 214)">1 090</text>
<text x="111.8" y="224" transform="rotate(-90 111.8 224)">2 090</text>
<text x="71.4" y="233.2" transform="rotate(-90 71.4 233.2)">1 170</text>
<text x="185" y="230.7" transform="rotate(-90 185 230.7)">1 420</text>
<text x="223.7" y="230.7" transform="rotate(-90 223.7 230.7)">1 420</text>
<text x="261.9" y="230.7" transform="rotate(-90 261.9 230.7)">1 420</text>
<text x="31.8" y="234.9" transform="rotate(-90 31.8 234.9)">1 000</text>
<text x="141.9" y="234.9" transform="rotate(-90 141.9 234.9)">1 000</text>
</g>
</svg>
